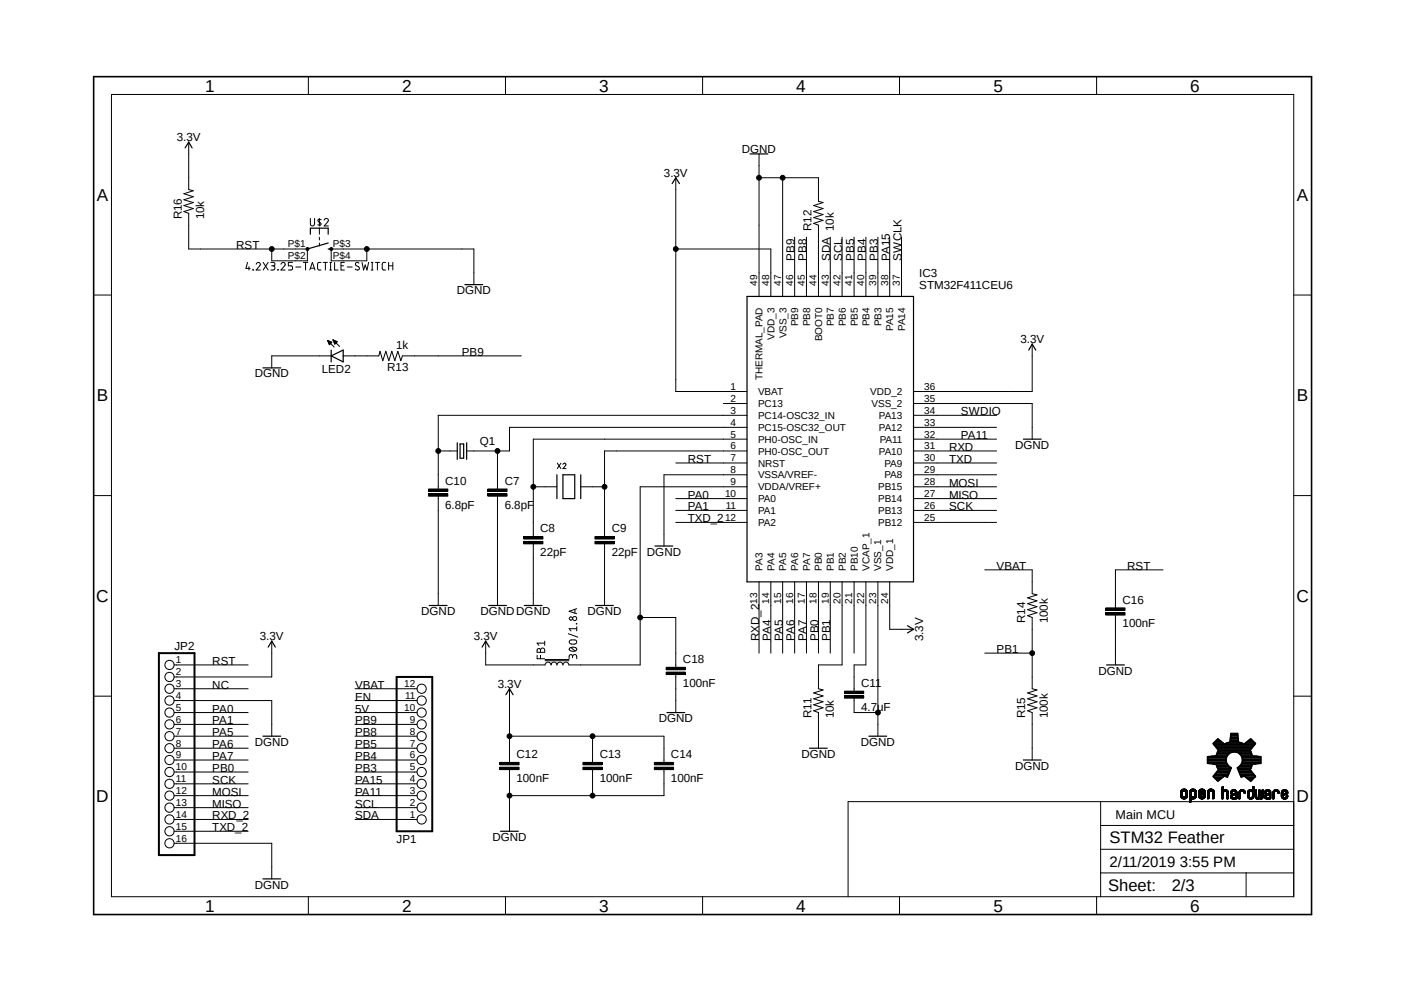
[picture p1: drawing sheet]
<svg xmlns="http://www.w3.org/2000/svg" width="297mm" height="210mm" viewBox="0 0 297 210" stroke-linecap="round" stroke-linejoin="round" font-family="sans-serif">
<path d="M19.3 15.9l258.5 178.1M277.8 15.9l-258.5 178.1" fill="none" stroke="#fff" stroke-width=".21"/>
<g fill="none" stroke="#000" stroke-width=".21">
<path d="M23.6 20h250.1v169.7h-250.1zM65.2 16.2v3.8M106.9 16.2v3.8M148.6 16.2v3.8M190.3 16.2v3.8M232 16.2v3.8M39.9 30.1v10l1 .2-2 .7 2 .6-2 .6 2 .6-2 .7 2 .6-2 .6 1 .4v7.6h25.1v2.5h-7.5v-2.5M143 37.6v45.2h15M160.6 32.6v30.1M160.6 37.6h12.5v5l1 .2-2 .7 2 .6-2 .6 2 .7-2 .6 2 .6-2 .6 1 .4v15.1M165.6 37.6v25.1M52.4 55.5l-.4 1.3h.9"/>
<path d="M52.7 56.4v.7M53.5 57l.1 .1zM54.2 55.9a.44 .44 0 0 1 .6-.4 .44 .44 0 0 1 .1 .7l-.7 .9h.9M55.7 55.5l1 1.6M56.7 55.5l-1 1.6M57.3 55.5h.7a.37 .37 0 0 1 .2 .4 .37 .37 0 0 1-.4 .3h-.4M57.7 56.2l.3 .1a.46 .46 0 0 1 .2 .5 .46 .46 0 0 1-.5 .3h-.4M58.8 57v.1zM59.4 55.9a.45 .45 0 0 1 .7-.4 .45 .45 0 0 1 .1 .7l-.8 .9h.9M61.9 55.5h-.9v.7h.6a.46 .46 0 0 1 .3 .5 .46 .46 0 0 1-.3 .4h-.6M62.6 56.5h1M64.2 55.5h.9"/>
<path d="M64.6 55.5v1.6M64.8 52.5l.2-.2 .3 .2v.4l-.3 .1-.2-.1zM65.5 57.1l.6-1.6 .5 1.6M65.7 46.2v1.2a.45 .45 0 0 0 .4 .4 .45 .45 0 0 0 .4-.4v-1.2M65.7 56.7h.8M67.6 46.2v1.6M67.6 48.3v1.2M67.6 50.2v.6M67.6 51.4v.6M67.9 55.5h-.5l-.2 .4v1l.7 .2M67.9 46.5l-.6-.1v.3l.6 .7-.2 .2-.5-.1M68.4 55.5h.9"/>
<path d="M68.6 46.6a.43 .43 0 0 1 .6-.4 .43 .43 0 0 1 .1 .7l-.7 .9h.9M68.8 55.5v1.6M69.8 57.1h.3M69.8 55.5h.3M69.8 52.5l.3-.2 .2 .2v.4l-.2 .1-.3-.1-.1-.2zM69.9 55.5v1.6M70.8 55.5v1.6h.7M72.1 56.2h.6M72.9 55.5h-.8v1.6h.8M73.4 56.5h1.1M75.9 55.6l-.5-.1a.38 .38 0 0 0 0 .7l.5 .2a.37 .37 0 0 1 .1 .5 .37 .37 0 0 1-.4 .2l-.5-.2M76.6 55.5l.3 1.6 .4-1.1 .3 1.1 .4-1.6"/>
<path d="M77.6 52.7v2.5h-7.5v-2.5h30.1v7.5M78.5 57.1h.4M78.5 55.5h.4M78.7 55.5v1.6M79.4 55.5h.9M79.8 55.5v1.6M81.6 55.5h-.6l-.1 .4v1l.7 .2M82.2 56.2h.9M82.2 55.5v1.6M83.1 55.5v1.6M143 52.7h20.1v10M168.1 50.2v12.5"/>
<path d="M170.6 50.2v12.5M175.6 50.2v12.5M178.1 50.2v12.5M180.7 50.2v12.5M183.2 50.2v12.5M185.7 50.2v12.5M188.2 50.2v12.5M190.7 50.2v12.5M19.8 62.4h3.8M69.3 72l1.4 1.4M69.3 72l.9 .4-.5 .5M69.3 72l.4 .9"/>
<path d="M69.3 72.1h.2M69.4 72.2h.3M69.4 72.3h.5M69.5 72.3h.6M69.5 72.4h.6M69.6 72.6h.4M69.6 72.5h.5M69.6 72.7h.3M69.6 72.8h.2M69.7 72.9h.1M70.1 75.3h-12.6v2.5M70.4 71.9l1.4 1.4"/>
<path d="M70.4 71.9l.9 .4M70.4 71.9l.4 .9 .5-.5M70.4 71.9h.1M70.5 72h.2M70.5 72.1h.4M70.6 72.2h.5M70.6 72.3h.7M70.7 72.3h.5M70.7 72.4h.5M70.7 72.6h.3M70.7 72.5h.4M70.8 72.7h.1"/>
<path d="M72.6 75.3h7.5l.3-1 .6 2 .6-2 .7 2 .6-2 .6 2 .7-2 .6 2 .3-1h25.2M218.4 72.8v10h-25.1M273.7 62.4h3.8M92.7 95.4h4M105.2 95.4v8M117.9 98l.8 1.1M118.7 98l-.8 1.1M119.1 98.2a.32 .32 0 0 1 .4-.2 .32 .32 0 0 1 .1 .5l-.5 .6h.6M143 97.9h15M153 85.3h5M158 87.8h-65.3v15.6M158 90.4h-50.2v5h-9.1"/>
<path d="M158 92.9h-45.2v20.6M158 95.4h-30.1v18.1M193.3 85.3h25.1v7.6M193.3 87.8h17.5M193.3 90.4h17.5M193.3 92.9h17.5M193.3 95.4h17.5M193.3 97.9h17.5M19.8 104.8h3.8M90.7 104.4h4v.5h-4zM90.7 103.4h4v.5h-4zM92.7 104.9v23.2"/>
<path d="M103.2 104.4h4.1v.5h-4.1zM103.2 103.4h4.1v.5h-4.1zM105.2 104.9v23.2M110.8 114.5h4.1v.5h-4.1zM110.8 113.5h4.1v.5h-4.1zM112.8 103h5M112.8 115v13.1M122.9 103h5M125.9 114.5h4v.5h-4zM125.9 113.5h4v.5h-4zM127.9 115v13.1M143 105.5h15"/>
<path d="M143 107.9h15M143 110.5h15M158 103h-22.6v37.6h-15a.64 .64 0 0 0-.7-.6 .64 .64 0 0 0-.6 .6 .64 .64 0 0 0-.7-.6 .64 .64 0 0 0-.6 .6 .61 .61 0 0 0-.6-.6 .61 .61 0 0 0-.6 .6 .64 .64 0 0 0-.6-.6 .64 .64 0 0 0-.7 .6h-12.6v-5M158 100.4h-17.5v15.1M193.3 100.4h17.5M193.3 103h17.5M193.3 105.5h17.5M193.3 107.9h17.5M193.3 110.5h17.5M273.7 104.8h3.8M57.5 135.6v7.6h-20.7M113.6 138.6v.7h1.6"/>
<path d="M113.8 137.2h.4l.1 .3a.45 .45 0 0 1 .4-.4 .45 .45 0 0 1 .5 .2v.7h-1.6zM114.3 137.5v.5M114.3 138.6v.7M115.2 135.6v.9M115.2 136h-1.6l.4 .5M115.3 139.7h5.1M115.3 139.5h5.1M120.2 134l2 .7M120.5 137.1l.7-.2a.65 .65 0 0 1 .8 .4 .98 .98 0 0 1-1.6 0zM120.5 135.6a1.26 1.26 0 0 1 1.3-.2 .46 .46 0 0 1 .2 .5 .46 .46 0 0 1-.4 .3h-.7a.47 .47 0 0 1-.4-.6zM120.8 136.9l.9 .8M121.1 138.9a.45 .45 0 0 1 .5-.5 .45 .45 0 0 1 .4 .5v.4"/>
<path d="M121.1 139.1v-.3a.36 .36 0 0 0-.3-.4 .36 .36 0 0 0-.4 .4v.5M121.6 128.9v.8M121.9 131.9l.1 .1zM122 132.5v.9M122 133h-1.6l.4 .4M122 128.7l-1.6 .6 1.6 .5M135.4 130.6h7.6v10.5M160.6 123.1v15M163.1 123.1v15M165.6 123.1v15M168.1 123.1v15M170.6 123.1v15"/>
<path d="M173.1 123.1v15M175.6 123.1v15M178.1 123.1v17.5h-5v5.1l1 .2-2 .7 2 .6-2 .6 2 .6-2 .7 2 .6-2 .6 1 .4v7.5M180.7 123.1v15M183.2 123.1v17.5h-2.5v5.6M185.7 123.1v32.6M188.2 123.1v10h5.1M208.3 120.5h10.1v5.1l1 .2-2 .6 2 .7-2 .6 2 .6-2 .6 2 .7-2 .6 1 .4v15.1l1 .2-2 .7 2 .6-2 .6 2 .6-2 .7 2 .6-2 .6 1 .4v10M208.3 138.1h10.1M233.9 129.6h4.1v.5h-4.1zM233.9 128.6h4.1v.5h-4.1zM236 130.1v10.5"/>
<path d="M246 120.5h-10v8.1M19.8 147.2h3.8M36.8 140.6h15.7M36.8 148.2h20.7v7.5M36.8 145.7h15.7M36.8 150.7h15.7M36.8 153.2h15.7M36.8 155.7h15.7M36.8 158.2h15.7M75.1 145.7h13.1M75.1 148.2h13.1M75.1 150.7h13.1"/>
<path d="M75.1 153.2h13.1M75.1 155.7h13.1M75.1 158.2h13.1M107.8 145.7v15.5M107.8 155.7h32.7v5.5M125.3 155.7v5.5M140.9 142.2h4.1v.5h-4.1zM140.9 141.1h4.1v.5h-4.1zM143 142.7v8M178.6 147.2h4.1v.5h-4.1zM178.6 146.2h4.1v.5h-4.1zM180.7 147.7v3h5"/>
<path d="M273.7 147.2h3.8M36.8 178.4h20.7v7.5M36.8 160.7h15.7M36.8 163.3h15.7M36.8 165.8h15.7M36.8 168.3h15.7M36.8 170.8h15.7M36.8 173.3h15.7M36.8 175.8h15.7M75.1 160.7h13.1M75.1 163.3h13.1M75.1 165.8h13.1"/>
<path d="M75.1 168.3h13.1M75.1 170.8h13.1M75.1 173.3h13.1M105.7 162.3h4.1v.5h-4.1zM105.7 161.2h4.1v.6h-4.1zM107.8 162.8v13M123.3 162.3h4.1v.5h-4.1zM123.3 161.2h4.1v.6h-4.1zM125.3 162.8v5.5M138.4 162.3h4.1v.5h-4.1zM138.4 161.2h4.1v.6h-4.1zM140.5 162.8v5.5h-32.7"/>
<path d="M232.8 169.5v20.2M232.8 179.6h40.9M232.8 174.6h40.9M249.8 168.3h.3M249.8 168.5h.5M249.8 168.4h.4M249.8 168.3l.4 .1M249.8 168.2h.3M249.8 168.1h.3M249.8 168h.3M249.8 167.9h.3M249.8 167.8h.3"/>
<path d="M249.8 167.7h.3M249.8 167.6h.3M249.8 167.5h.4M249.8 167.4h.4M249.8 168.5l.6 .1M249.8 167.3h.5M249.8 167.3h1.4M249.9 168.6h1.2M249.9 167.2h1.2M249.9 168.7h1.2M249.9 167.1h1.1M249.9 168.7h1.1"/>
<path d="M250 167l1 .1M250 168.8h1M250 167h1M250.1 168.9h.8M250.1 168.9h.7M250.1 167h.8M250.2 166.9h.6M250.2 169h.5M250.4 166.9h.3M250.6 168.6h.6M250.7 168.5h.5M250.7 167.3h.5"/>
<path d="M250.7 168.4h.5M250.7 167.4h.5M250.8 168.4h.4M250.8 167.5h.4M250.8 167.4h.4M250.8 168.3h.4M250.8 168.2h.4M250.8 168.1h.4M250.8 168h.4M250.8 167.9h.4M250.8 167.8h.4M250.8 167.7h.4"/>
<path d="M250.8 167.6h.4M251.7 168.3h.4M251.7 169.7h.1M251.7 169.5h.4M251.7 169.4h.4M251.7 169.3h.4M251.7 169.2h.4M251.7 169.1h.4M251.7 169h.4M251.7 169h.9M251.7 168.9h1M251.7 168.9h1.1"/>
<path d="M251.7 168.8h1.2M251.7 168.7h1.3M251.7 168.6h1.3M251.7 168.5l.6 .1M251.7 168.5h.4M251.7 168.4h.4M251.7 168.2h.4M251.7 168.1h.4M251.7 168h.4M251.7 167.9h.4M251.7 167.8h.4M251.7 167.7h.4"/>
<path d="M251.7 167.6h.4M251.7 167.5h.4M251.7 167.4h.4M251.7 167.3h.5M251.7 167.3h1.4M251.8 167.2h1.2M251.8 167.1h1.1M251.9 167h.9M252 169.6h-.3M252 167h.8M252.1 166.9h.6M252.2 166.9h.3"/>
<path d="M252.6 167.3h.5M252.6 168.5h.5M252.6 168.4h.5M252.6 167.4h.5M252.7 168.4h.4M252.7 167.5h.4M252.7 168.3h.4M252.7 168.2h.4M252.7 168.1h.4M252.7 168h.4M252.7 167.9h.4M252.7 167.8h.4"/>
<path d="M252.7 167.7h.4M252.7 167.6h.4M252.9 168.7l-1.2 .1M253.1 168.5l-.6 .1M253.6 168.3h.4M253.6 168.5l.6 .1M253.6 168.5h.4M253.6 168.4h.4M253.6 168.2h.4M253.6 168.2h.6M253.6 168.1h.9M253.6 168h1"/>
<path d="M253.6 167.9h1.3M253.6 167.8h1.4M253.6 167.8h.3M253.6 167.7h.3M253.6 167.6h.3M253.6 167.6h.4M253.6 167.5h.4M253.6 167.4h.4M253.6 167.3h.5M253.6 168.6h1.3M253.7 168.7h1.1M253.7 168.7h1.2"/>
<path d="M253.7 167.2h1.2M253.7 167.1h1.1M253.8 168.8h.9M253.8 168.9h.9M253.8 167h.9M253.9 168.9h.7M253.9 167h.7M254 166.9h.6M254 169h.5M254.1 167.8h.9M254.1 166.9h.3M254.2 167.7h.8"/>
<path d="M254.3 168.1h-.7M254.4 168.6h.5M254.4 167.6h.6M254.5 167.3h.5M254.5 168.5h.5M254.5 167.4h.5M254.6 168.4h.4M254.6 167.6h.4M254.6 167.5h.4M254.6 167.4h.4M254.6 168.3h.4M254.6 168.2h.4"/>
<path d="M254.7 168.1h.3M254.8 167.9h-1.2M254.9 168.1h.1M254.9 167.3h-1.3M255.4 168.3h.4M255.4 168.9h.3M255.4 168.9h.4M255.4 168.8h.4M255.4 168.7h.4M255.4 168.6h.4M255.4 168.5h.4M255.4 168.4h.4"/>
<path d="M255.4 168.2h.4M255.4 168.1h.4M255.4 168h.4M255.4 167.9h.4M255.4 167.8h.4M255.4 167.7h.4M255.4 167.6h.4M255.4 167.5h.5M255.5 169h.1M255.5 167.4h.4M255.5 167.3h.5M255.5 167.3h1.3"/>
<path d="M255.5 167.2h1.3M255.6 167.2h1.2M255.6 167.1h1.2M255.7 167l1 .1M255.7 167h.9M255.8 167h.7M255.9 166.9h.6M256 166.9h.3M256.3 167.3h.5M256.4 167.4h.5M256.5 167.5h.4M256.5 167.4h.4"/>
<path d="M256.5 168.3h.4M256.5 168.9h.3M256.5 168.9h.4M256.5 168.8h.4M256.5 168.7h.4M256.5 168.6h.4M256.5 168.5h.4M256.5 168.4h.4M256.5 168.2h.4M256.5 168.1h.4M256.5 168h.4M256.5 167.9h.4"/>
<path d="M256.5 167.8h.4M256.5 167.7h.4M256.5 167.6h.4M256.5 169h.2M258.5 168.3h.3M258.5 168.9h.3M258.5 168.8h.3M258.5 168.7h.3M258.5 168.6h.3M258.5 168.5h.3M258.5 168.4h.3M258.5 168.2h.3"/>
<path d="M258.5 168.1h.3M258.5 168h.3M258.5 167.9h.3M258.5 167.8h.3M258.5 167.7h.3M258.5 167.6h.3M258.5 167.4h.4M258.5 167.4h.5M258.5 167.3h.6M258.5 167.2h1.2M258.5 167.1h1.1M258.5 167l1 .1"/>
<path d="M258.5 167h.3M258.5 166.9h.3M258.5 166.8h.3M258.5 166.7h.3M258.5 166.6h.3M258.5 166.5h.3M258.6 166.4h.2M258.7 169h-.2M258.7 166.3h.1M258.9 167.5h-.4M259 167h.4M259.3 167.3h.5"/>
<path d="M259.4 167.4h.4M259.5 167.4h.3M259.5 167.5h.3M259.5 167.6h.4M259.6 168.3h.3M259.6 169h.2M259.6 168.9h.2M259.6 168.8h.3M259.6 168.7h.3M259.6 168.6h.3M259.6 168.5h.3M259.6 168.4h.3"/>
<path d="M259.6 168.2h.3M259.6 168.1h.3M259.6 168h.3M259.6 167.9h.3M259.6 167.8h.3M259.6 167.7h.3M259.6 167.6h.3M259.6 169h.1M259.8 167.3h-1.3M260.3 168.5l.3 .1M260.3 168.5h.3M260.3 168.4h.3"/>
<path d="M260.3 167.8h.2M260.3 167.7h.3M260.3 167.6h.3M260.3 168.3h.5M260.3 168.7h.9M260.3 168.7h.5M260.3 168.7h.4M260.3 168.6h.4M260.3 168.2h.6M260.3 167.8h.1M260.3 167.5h.4M260.3 167.4h.4"/>
<path d="M260.4 168.2h.6M260.4 167.4h.4M260.4 168.8h.8M260.4 167.3h.5M260.4 167.3h1.2M260.5 168.9h.7M260.5 168.1h1.2M260.5 167.2h1M260.6 167.2h.9M260.6 167.1h.8M260.6 169h.6M260.6 168h1.1"/>
<path d="M260.6 167.1h.7M260.7 168.3l-.4 .1M260.7 168h1M260.8 167.9h.9M260.8 167h.4M260.9 169h.1M261 169h.1M261 168.7h.2M261 167.9h.7M261.1 167.8h.6M261.1 167.3h.5M261.2 168.1h-.8"/>
<path d="M261.2 167.8h.5M261.2 167.4h.4M261.3 167.7h.4M261.3 167.5h.4M261.3 167.4h.3M261.4 168.3h.3M261.4 168.9h.3M261.4 168.8h.3M261.4 168.7h.3M261.4 168.6h.3M261.4 168.5h.3M261.4 168.4h.3"/>
<path d="M261.4 168.2h.3M261.4 168.1h.3M261.4 167.6h.3M261.6 169h-.2M262.1 168.3h.3M262.1 168.9h.3M262.1 168.8h.3M262.1 168.7h.3M262.1 168.6h.3M262.1 168.5h.3M262.1 168.4h.3M262.1 168.2h.3"/>
<path d="M262.1 168.1h.3M262.1 168h.3M262.1 167.9h.3M262.1 167.8h.3M262.1 167.7h.3M262.1 167.6h.3M262.1 167.5h.4M262.2 167.4h.3M262.2 167.4h.4M262.2 167.3h.4M262.3 169h-.1M262.3 167.2h1"/>
<path d="M262.4 167.1h.8M262.4 167.1h.7M262.6 167h.4M262.9 167.3h.5M263 167.4h.4M263.1 167.4h.3M263.1 167.5h.3M263.1 167.6h.3M263.2 167.6h.2M263.2 167.8h.1M263.4 167.3h-1.2M263.4 167.7h-.2"/>
<path d="M263.9 168.3h.3M263.9 168.5h.3M263.9 168.4h.3M263.9 168.2h.3M263.9 168.1h.3M263.9 168h.3M263.9 167.9h.3M263.9 167.8h.3M263.9 167.7h.3M263.9 167.6h.3M263.9 168.7h.5M263.9 168.6h.4"/>
<path d="M263.9 168.5l.4 .1M263.9 167.5h.4M263.9 167.4h.4M263.9 167.4h.5M264 168.7h.5M264 167.3h.5M264 168.7h1.1M264.1 168.8h.9M264.1 167.2h1.2M264.1 168.9h.9M264.2 167.1h1.1M264.2 168.9h.8"/>
<path d="M264.2 169h.7M264.4 167h.4M264.5 169h.1M264.6 169h.1M264.7 168.7h.5M264.7 167.3h.6M264.8 168.7h.4M264.8 167.4h.5M264.8 168.6h.4M264.9 168.6h.3M264.9 167.5h.4M265 168.3h.3"/>
<path d="M265 168.5h.3M265 168.4h.3M265 168.2h.3M265 168.1h.3M265 168h.3M265 167.9h.3M265 167.8h.3M265 167.7h.3M265 167.6h.3M265 167h.3M265 166.9h.3M265 166.8h.3"/>
<path d="M265 166.7h.3M265 166.6h.3M265 166.5h.3M265 166.4h.3M265.2 166.3h.1M265.3 167.3h-1.3M265.5 168.3h.3M265.5 168.5h.3M265.5 168.4h.3M265.5 168.2h.3M265.5 168.1h.3M265.5 168h.3"/>
<path d="M265.5 167.9h.3M265.5 167.8h.3M265.5 167.7h.3M265.5 167.6h.3M265.5 167.5h.3M265.5 167.4h.3M265.5 167.3h.3M265.5 167.2h.3M265.6 168.7h1.6M265.6 168.7h.4M265.6 168.7h.3M265.6 168.6h.3"/>
<path d="M265.6 168.5h.3M265.6 167.1h.2M265.6 168.9h1.5M265.6 168.8h1.5M265.7 168.9h1.3M265.8 169h.5M266.1 169h.1M266.1 168.7h.6M266.1 168.7h.5M266.2 168.3h.3M266.2 168.6h.4M266.2 168.5h.3"/>
<path d="M266.2 168.4h.3M266.2 168.2h.3M266.2 168.1h.3M266.2 168h.3M266.2 167.9h.3M266.2 167.8h.3M266.2 167.7h.3M266.2 167.6h.3M266.2 167.5h.3M266.2 167.4h.3M266.2 167.3h.3M266.2 167.2h.3"/>
<path d="M266.2 167.1h.3M266.3 167.1h.2M266.4 169h.6M266.8 168.7h.4M266.9 168.7h.3M266.9 168.6h.3M266.9 168.5h.3M267 168.3h.2M267 168.4h.2M267 168.2h.2M267 168.1h.2M267 168h.2"/>
<path d="M267 167.9h.2M267 167.8h.2M267 167.7h.2M267 167.6h.2M267 167.5h.2M267 167.4h.2M267 167.3h.2M267 167.2h.2M267 167.1h.2M267.5 168.5h.3M267.5 168.4h.3M267.5 168.3h.5"/>
<path d="M267.5 168.7h.4M267.5 168.6h.3M267.5 167.8h.1M267.5 167.8h.2M267.5 167.6h.3M267.5 168.7h.9M267.5 168.7h.5M267.5 168.2h.6M267.5 168.2h.7M267.5 167.4h.4M267.6 167.3h.5M267.6 168.8h.8"/>
<path d="M267.7 168.9h.7M267.7 167.2h1M267.7 168.1h1.1M267.7 167.2h.9M267.8 168h1M267.8 167.7h-.3M267.8 167.1h.8M267.8 169h.6M267.8 167.5h-.3M267.8 167.1h.7M267.9 168.3l-.4 .1M267.9 168h.9"/>
<path d="M267.9 167.9h.9M268 167h.4M268.1 169h.1M268.1 168.7h.2M268.1 167.9h.7M268.3 167.8h.5M268.3 167.3h.5M268.4 168.1h-.8M268.4 167.8h.4M268.4 167.4h.4M268.5 167.7h.3M268.5 167.5h.3"/>
<path d="M268.5 167.6h.3M268.6 168.3h.2M268.6 168.9h.2M268.6 168.8h.2M268.6 168.7h.2M268.6 168.6h.2M268.6 168.5h.2M268.6 168.4h.2M268.6 168.2h.2M268.6 168.1h.2M268.6 167.6h.2M268.7 169h-.1"/>
<path d="M268.7 167.3h-1.1M269.3 168.3h.2M269.3 169h.2M269.3 168.9h.2M269.3 168.8h.2M269.3 168.7h.2M269.3 168.6h.2M269.3 168.5h.2M269.3 168.4h.2M269.3 168.2h.2M269.3 168.1h.2M269.3 168h.2"/>
<path d="M269.3 167.9h.2M269.3 167.8h.2M269.3 167.7h.2M269.3 167.6h.3M269.3 169h.1M269.3 167.5h.4M269.3 167.4h.4M269.4 167.3h.4M269.4 167.3h1.2M269.5 167.2h1M269.5 167.2h.9M269.5 167.1h.9"/>
<path d="M269.6 167.1h.7M269.8 167h.3M270.1 167.3h.5M270.2 167.4h.4M270.3 167.5h.3M270.3 167.8h.2M270.3 167.6h.3M270.6 167.7h-.3M271.1 168.3h.4M271.1 168.5h.3M271.1 168.4h.3M271.1 168.3h.3"/>
<path d="M271.1 168.2h.5M271.1 168.2h.6M271.1 168.1h.9M271.1 168h1M271.1 168h1.1M271.1 167.9h.3M271.1 167.8h.3M271.1 167.7h.3M271.1 167.6h.3M271.1 168.5l.4 .1M271.1 167.5h.3M271.1 168.7h.6"/>
<path d="M271.1 168.7h.5M271.1 168.6h.4M271.1 167.4h.4M271.1 167.3h.5M271.2 168.7h1.1M271.2 167.3h1.1M271.3 168.8h.9M271.3 167.2h.9M271.3 168.9h.9M271.3 167.1h.9M271.4 168.9h.8M271.4 167.1h.7"/>
<path d="M271.4 169h.7M271.6 167h.3M271.7 167.9h.7M271.7 169h.1M271.8 167.8h.6M271.8 169h.1M271.9 168.7h.4M271.9 168.1h-.8M271.9 167.8h.5M271.9 167.3h.4M272 168.6h.4M272 167.7h.4"/>
<path d="M272 167.4h.4M272.1 167.5h.3M272.1 168.5h.3M272.1 168.4h.3M272.1 167.6h.3M272.2 168.4h.2M272.2 168.3h.2M272.3 168.2h.1M272.4 167.9h-.9M272.4 168.5l-.3 .1M273.7 169.5h-94.3v20.2M65.2 189.7v3.7"/>
<path d="M106.9 189.7v3.7M148.6 189.7v3.7M190.3 189.7v3.7M232 189.7v3.7M232.8 184.6h40.9M263.6 184.6v5.1"/>
<circle cx="160.6" cy="37.6" r=".51"/>
<circle cx="165.6" cy="37.6" r=".51"/>
<circle cx="57.5" cy="52.7" r=".51"/>
<circle cx="77.6" cy="52.7" r=".51"/>
<circle cx="143" cy="52.7" r=".51"/>
<circle cx="92.7" cy="95.4" r=".51"/>
<circle cx="105.2" cy="95.4" r=".51"/>
<circle cx="112.8" cy="103" r=".51"/>
<circle cx="127.9" cy="103" r=".51"/>
<circle cx="120.8" cy="130.8" r=".34"/>
<circle cx="121.6" cy="130.8" r=".43"/>
<circle cx="135.4" cy="130.6" r=".51"/>
<circle cx="218.4" cy="138.1" r=".51"/>
<circle cx="35.9" cy="140.6" r=".98"/>
<circle cx="35.9" cy="143.2" r=".98"/>
<circle cx="35.9" cy="153.2" r=".98"/>
<circle cx="35.9" cy="155.7" r=".98"/>
<circle cx="35.9" cy="145.7" r=".98"/>
<circle cx="35.9" cy="150.7" r=".98"/>
<circle cx="35.9" cy="148.2" r=".98"/>
<circle cx="35.9" cy="158.2" r=".98"/>
<circle cx="89.2" cy="153.2" r=".98"/>
<circle cx="89.2" cy="150.7" r=".98"/>
<circle cx="89.2" cy="158.2" r=".98"/>
<circle cx="89.2" cy="145.7" r=".98"/>
<circle cx="89.2" cy="155.7" r=".98"/>
<circle cx="89.2" cy="148.2" r=".98"/>
<circle cx="107.8" cy="155.7" r=".51"/>
<circle cx="125.3" cy="155.7" r=".51"/>
<circle cx="185.7" cy="150.7" r=".51"/>
<circle cx="35.9" cy="160.7" r=".98"/>
<circle cx="35.9" cy="168.3" r=".98"/>
<circle cx="35.9" cy="175.8" r=".98"/>
<circle cx="35.9" cy="165.8" r=".98"/>
<circle cx="35.9" cy="173.3" r=".98"/>
<circle cx="35.9" cy="163.3" r=".98"/>
<circle cx="35.9" cy="170.8" r=".98"/>
<circle cx="35.9" cy="178.3" r=".98"/>
<circle cx="89.2" cy="163.3" r=".98"/>
<circle cx="89.2" cy="165.8" r=".98"/>
<circle cx="89.2" cy="170.8" r=".98"/>
<circle cx="89.2" cy="168.3" r=".98"/>
<circle cx="89.2" cy="160.7" r=".98"/>
<circle cx="89.2" cy="173.3" r=".98"/>
<circle cx="107.8" cy="168.3" r=".51"/>
<circle cx="125.3" cy="168.3" r=".51"/>
</g>
<g fill="none" stroke="#000" stroke-width=".25">
<path d="M39.2 31.3l.7-1.2 .7 1.2M142.2 38.8l.8-1.2 .7 1.2M158.7 32.6h3.7M65.7 49.5v-1.2h3.7v1.2M69.4 52.7h.7M69.4 51.4l-4.4 1.3M55.6 77.8h3.8M70.1 75.3l2.5-1.3v2.5zM70.1 74v2.5M98.3 60.2h3.8M158 62.7h35.3v60.4h-35.3zM217.6 74l.8-1.2 .7 1.2"/>
<path d="M96.7 93.6v3.6M97.3 93.9h.8v3h-.8zM98.7 93.6v3.6M216.5 92.9h3.8M117.8 100.4v5.1M119.1 100.4h2.5v5.1h-2.5zM122.9 100.4v5.1M138.6 115.5h3.7M56.7 136.9l.8-1.3 .8 1.3M90.8 128.1h3.8M102 136.9l.7-1.3 .8 1.3M103.4 128.1h3.7"/>
<path d="M110.9 128.1h3.8M126 128.1h3.8M192 132.3l1.3 .8-1.3 .8M55.6 155.7h3.8M107 146.9l.8-1.2 .7 1.2M141.1 150.7h3.8M171.2 158.2h3.8M183.8 155.7h3.8M234.1 140.6h3.8M105.9 175.8h3.7M216.5 160.7h3.8M55.6 185.9h3.8"/>
</g>
<g fill="#000">
<path d="M64.8 52.5l.2-.2 .3 .2v.4l-.3 .1-.2-.1z" fill-rule="evenodd"/>
<path d="M69.8 52.5l.3-.2 .2 .2v.4l-.2 .1-.3-.1-.1-.2z" fill-rule="evenodd"/>
<path d="M90.7 104.4h4v.5h-4z" fill-rule="evenodd"/>
<path d="M90.7 103.4h4v.5h-4z" fill-rule="evenodd"/>
<path d="M103.2 104.4h4.1v.5h-4.1z" fill-rule="evenodd"/>
<path d="M103.2 103.4h4.1v.5h-4.1z" fill-rule="evenodd"/>
<path d="M110.8 114.5h4.1v.5h-4.1z" fill-rule="evenodd"/>
<path d="M110.8 113.5h4.1v.5h-4.1z" fill-rule="evenodd"/>
<path d="M125.9 114.5h4v.5h-4z" fill-rule="evenodd"/>
<path d="M125.9 113.5h4v.5h-4z" fill-rule="evenodd"/>
<path d="M233.9 129.6h4.1v.5h-4.1z" fill-rule="evenodd"/>
<path d="M233.9 128.6h4.1v.5h-4.1z" fill-rule="evenodd"/>
<path d="M140.9 142.2h4.1v.5h-4.1z" fill-rule="evenodd"/>
<path d="M140.9 141.1h4.1v.5h-4.1z" fill-rule="evenodd"/>
<path d="M178.6 147.2h4.1v.5h-4.1z" fill-rule="evenodd"/>
<path d="M178.6 146.2h4.1v.5h-4.1z" fill-rule="evenodd"/>
<path d="M105.7 162.3h4.1v.5h-4.1z" fill-rule="evenodd"/>
<path d="M105.7 161.2h4.1v.6h-4.1z" fill-rule="evenodd"/>
<path d="M123.3 162.3h4.1v.5h-4.1z" fill-rule="evenodd"/>
<path d="M123.3 161.2h4.1v.6h-4.1z" fill-rule="evenodd"/>
<path d="M138.4 162.3h4.1v.5h-4.1z" fill-rule="evenodd"/>
<path d="M138.4 161.2h4.1v.6h-4.1z" fill-rule="evenodd"/>
<circle cx="160.6" cy="37.6" r=".51"/>
<circle cx="165.6" cy="37.6" r=".51"/>
<circle cx="57.5" cy="52.7" r=".51"/>
<circle cx="77.6" cy="52.7" r=".51"/>
<circle cx="143" cy="52.7" r=".51"/>
<circle cx="92.7" cy="95.4" r=".51"/>
<circle cx="105.2" cy="95.4" r=".51"/>
<circle cx="112.8" cy="103" r=".51"/>
<circle cx="127.9" cy="103" r=".51"/>
<circle cx="135.4" cy="130.6" r=".51"/>
<circle cx="218.4" cy="138.1" r=".51"/>
<circle cx="107.8" cy="155.7" r=".51"/>
<circle cx="125.3" cy="155.7" r=".51"/>
<circle cx="185.7" cy="150.7" r=".51"/>
<circle cx="107.8" cy="168.3" r=".51"/>
<circle cx="125.3" cy="168.3" r=".51"/>
</g>
<path d="M19.8 16.2h257.7v177.2h-257.7z" fill="none" stroke="#000" stroke-width=".34"/>
<path d="M33.6 138.1h7.5v42.7h-7.5zM83.9 143.2h7.5v32.6h-7.5z" fill="none" stroke="#000" stroke-width=".42"/>
<g fill="none" stroke="#000" stroke-width=".38">
<path d="M256.3 160h3.2M256.8 157.1h1.9M256.8 157.5h8.6M257.1 157.8h8M257.1 156.8h1.2M257.3 158.1h7.6M257.4 159.7h2.3M257.4 156.5h.5M257.5 159.3h2.5M257.6 159l-.3 .9-1.8 .2v1.3l1.8 .2 .5 1.2M257.6 159h3M257.6 158.4h7"/>
<path d="M257.8 158.7h6.6M259.6 157.1h3M259.7 159.6l-.4 1.1 .2 .9M260.2 156.8h1.8M260.3 156.5h1.6M260.3 156.2h1.6M260.3 155.9h1.6M260.3 155.6h1.5M260.4 155.3h1.4M261.5 159l-1.1 .1-.7 .5M261.5 159h3.1M261.5 159l.6 .3 .4 .4"/>
<path d="M262.2 159.3h2.5M262.5 159.7a1.65 1.65 0 0 1 0 2.1M262.5 159.7h2.3M262.7 160h3.2M263.5 157.1h2M263.9 156.8h1.2M264.3 156.5h.5M264.4 158.7l.5 1.2 1.8 .2v1.3l-1.8 .2-.5 1.2M264.4 158.7l1.2-1.4-1-1-1.5 1.1-1.1-.4-.2-1.8h-1.4l-.2 1.8-1.2 .4-1.4-1.1-.9 1 1.1 1.4-.2 .3M255.5 161.2h3.9M255.5 160.9h3.8M255.5 160.6h3.8"/>
<path d="M255.5 160.3h3.9M256.6 161.5h2.9M256.8 164.4h1.9M256.8 164h2.9M257 163.7h2.9M257.1 164.7h1.2M257.3 163.4h2.7M257.4 161.8h2.3M257.4 165h.5M257.5 162.2h2.6M257.6 163.1h2.5M257.6 162.5h2.8"/>
<path d="M257.8 162.8h2.5M259.5 161.6l.2 .2M259.7 161.8l.7 .6-.8 1.9-.6-.3-1.4 1.2-.9-1 1.1-1.4M261.8 162.5h2.8M262 162.8h2.4M262.1 163.1h2.6M262.1 162.2h2.6M262.2 163.4h2.7M262.3 163.7h2.9M262.5 161.8l-.7 .6 .8 1.9 .5-.3 1.5 1.2 1-1-1.2-1.4M262.5 164h2.9M262.5 161.8h2.3"/>
<path d="M262.7 161.5h2.9M262.8 161.2h3.9M262.8 160.3h3.9M262.8 160.9h3.9M262.8 160.6h3.9M263.6 164.4h1.8M263.9 164.7h1.2M264.3 165h.5"/>
</g>
<g font-size="3.6">
<text x="43.4" y="19.4">1</text>
<text x="85.1" y="19.4">2</text>
<text x="126.7" y="19.4">3</text>
<text x="168.4" y="19.4">4</text>
<text x="210.1" y="19.4">5</text>
<text x="251.8" y="19.4">6</text>
<text x="20.5" y="42.5">A</text>
<text x="274.4" y="42.5">A</text>
<text x="20.5" y="84.9">B</text>
<text x="274.4" y="84.9">B</text>
<text x="20.4" y="127.3">C</text>
<text x="274.2" y="127.3">C</text>
<text x="20.4" y="169.7">D</text>
<text x="274.2" y="169.7">D</text>
<text x="43.4" y="192.8">1</text>
<text x="85.1" y="192.8">2</text>
<text x="126.7" y="192.8">3</text>
<text x="168.4" y="192.8">4</text>
<text x="210.1" y="192.8">5</text>
<text x="251.8" y="192.8">6</text>
</g>
<g font-size="3.5">
<text x="234.7" y="178.3">STM32 Feather</text>
<text x="234.4" y="188.5">Sheet:</text>
<text x="247.9" y="188.4">2/3</text>
</g>
<text font-size="3.2" x="234.7" y="183.4">2/11/2019 3:55 PM</text>
<text font-size="2.7" x="236" y="173.3">Main MCU</text>
<g font-size="2.5">
<text x="37.4" y="29.8">3.3V</text>
<text x="156.9" y="32.3">DGND</text>
<text x="140.5" y="37.3">3.3V</text>
<text x="38.4" y="46.4" transform="rotate(-90 38.4 46.4)">R16</text>
<text x="43.2" y="46.4" transform="rotate(-90 43.2 46.4)">10k</text>
<text x="50" y="52.7">RST</text>
<text x="171.7" y="48.9" transform="rotate(-90 171.7 48.9)">R12</text>
<text x="176.4" y="48.9" transform="rotate(-90 176.4 48.9)">10k</text>
<text x="168.1" y="55.2" transform="rotate(-90 168.1 55.2)">PB9</text>
<text x="170.6" y="55.2" transform="rotate(-90 170.6 55.2)">PB8</text>
<text x="175.6" y="55.2" transform="rotate(-90 175.6 55.2)">SDA</text>
<text x="178.1" y="55.2" transform="rotate(-90 178.1 55.2)">SCL</text>
<text x="180.7" y="55.2" transform="rotate(-90 180.7 55.2)">PB5</text>
<text x="183.2" y="55.2" transform="rotate(-90 183.2 55.2)">PB4</text>
<text x="185.7" y="55.2" transform="rotate(-90 185.7 55.2)">PB3</text>
<text x="188.2" y="55.2" transform="rotate(-90 188.2 55.2)">PA15</text>
<text x="190.7" y="55.2" transform="rotate(-90 190.7 55.2)">SWCLK</text>
<text x="194.5" y="58.6">IC3</text>
<text x="96.6" y="62.2">DGND</text>
<text x="194.5" y="61.1">STM32F411CEU6</text>
<text x="83.8" y="73.8">1k</text>
<text x="97.7" y="75.3">PB9</text>
<text x="215.9" y="72.5">3.3V</text>
<text x="53.9" y="79.8">DGND</text>
<text x="68.1" y="78.8">LED2</text>
<text x="81.9" y="78.5">R13</text>
<text x="203.3" y="87.8">SWDIO</text>
<text x="101.5" y="94.1">Q1</text>
<text x="200.8" y="95.4">RXD</text>
<text x="203.3" y="92.9">PA11</text>
<text x="214.8" y="94.9">DGND</text>
<text x="145.5" y="97.9">RST</text>
<text x="200.8" y="97.9">TXD</text>
<text x="94.2" y="107.6">6.8pF</text>
<text x="94.2" y="102.6">C10</text>
<text x="106.8" y="107.6">6.8pF</text>
<text x="106.8" y="102.6">C7</text>
<text x="145.5" y="105.5">PA0</text>
<text x="145.5" y="107.9">PA1</text>
<text x="200.8" y="103">MOSI</text>
<text x="200.8" y="105.5">MISO</text>
<text x="200.8" y="107.9">SCK</text>
<text x="114.3" y="112.6">C8</text>
<text x="129.4" y="112.6">C9</text>
<text x="145.5" y="110.5">TXD_2</text>
<text x="114.3" y="117.6">22pF</text>
<text x="129.4" y="117.6">22pF</text>
<text x="136.9" y="117.5">DGND</text>
<text x="210.8" y="120.5">VBAT</text>
<text x="238.5" y="120.5">RST</text>
<text x="89.1" y="130.1">DGND</text>
<text x="101.6" y="130.1">DGNDDGND</text>
<text x="124.3" y="130.1">DGND</text>
<text x="216.9" y="131.8" transform="rotate(-90 216.9 131.8)">R14</text>
<text x="221.7" y="131.8" transform="rotate(-90 221.7 131.8)">100k</text>
<text x="237.5" y="127.7">C16</text>
<text x="36.9" y="137.5">JP2</text>
<text x="55" y="135.4">3.3V</text>
<text x="100.2" y="135.4">3.3V</text>
<text x="160.6" y="135.6" transform="rotate(-90 160.6 135.6)">RXD_2</text>
<text x="163.1" y="135.6" transform="rotate(-90 163.1 135.6)">PA4</text>
<text x="165.6" y="135.6" transform="rotate(-90 165.6 135.6)">PA5</text>
<text x="168.1" y="135.6" transform="rotate(-90 168.1 135.6)">PA6</text>
<text x="170.6" y="135.6" transform="rotate(-90 170.6 135.6)">PA7</text>
<text x="173.1" y="135.6" transform="rotate(-90 173.1 135.6)">PB0</text>
<text x="175.6" y="135.6" transform="rotate(-90 175.6 135.6)">PB1</text>
<text x="195.3" y="135.6" transform="rotate(-90 195.3 135.6)">3.3V</text>
<text x="237.5" y="132.7">100nF</text>
<text x="44.9" y="140.6">RST</text>
<text x="144.5" y="140.2">C18</text>
<text x="210.8" y="138.1">PB1</text>
<text x="232.4" y="142.7">DGND</text>
<text x="44.9" y="145.7">NC</text>
<text x="75.1" y="145.7">VBAT</text>
<text x="75.1" y="148.2">EN</text>
<text x="105.3" y="145.4">3.3V</text>
<text x="144.5" y="145.3">100nF</text>
<text x="182.2" y="145.3">C11</text>
<text x="44.9" y="150.7">PA0</text>
<text x="44.9" y="153.2">PA1</text>
<text x="44.9" y="155.7">PA5</text>
<text x="75.1" y="155.7">PB8</text>
<text x="75.1" y="153.2">PB9</text>
<text x="75.1" y="150.7">5V</text>
<text x="139.4" y="152.7">DGND</text>
<text x="171.7" y="151.9" transform="rotate(-90 171.7 151.9)">R11</text>
<text x="176.4" y="151.9" transform="rotate(-90 176.4 151.9)">10k</text>
<text x="182.2" y="150.3">4.7uF</text>
<text x="216.9" y="151.9" transform="rotate(-90 216.9 151.9)">R15</text>
<text x="221.7" y="151.9" transform="rotate(-90 221.7 151.9)">100k</text>
<text x="44.9" y="160.7">PA7</text>
<text x="44.9" y="158.2">PA6</text>
<text x="53.9" y="157.7">DGND</text>
<text x="75.1" y="158.2">PB5</text>
<text x="75.1" y="160.7">PB4</text>
<text x="109.3" y="160.4">C12</text>
<text x="126.9" y="160.4">C13</text>
<text x="141.9" y="160.4">C14</text>
<text x="169.5" y="160.3">DGND</text>
<text x="182.1" y="157.7">DGND</text>
<text x="44.9" y="165.8">SCK</text>
<text x="44.9" y="163.3">PB0</text>
<text x="75.1" y="163.3">PB3</text>
<text x="75.1" y="165.8">PA15</text>
<text x="109.3" y="165.4">100nF</text>
<text x="126.9" y="165.4">100nF</text>
<text x="141.9" y="165.4">100nF</text>
<text x="214.8" y="162.8">DGND</text>
<text x="44.9" y="168.3">MOSI</text>
<text x="44.9" y="170.8">MISO</text>
<text x="44.9" y="173.3">RXD_2</text>
<text x="75.1" y="168.3">PA11</text>
<text x="75.1" y="173.3">SDA</text>
<text x="75.1" y="170.8">SCL</text>
<text x="44.9" y="175.8">TXD_2</text>
<text x="83.9" y="178.2">JP1</text>
<text x="104.2" y="177.8">DGND</text>
<text x="53.9" y="187.9">DGND</text>
</g>
<g font-size="2.1">
<text x="60.9" y="52.3">P$1</text>
<text x="70.4" y="52.3">P$3</text>
<text x="60.9" y="54.8">P$2</text>
<text x="70.4" y="54.8">P$4</text>
<text x="160.2" y="60.4" transform="rotate(-90 160.2 60.4)">49</text>
<text x="162.7" y="60.4" transform="rotate(-90 162.7 60.4)">48</text>
<text x="165.2" y="60.4" transform="rotate(-90 165.2 60.4)">47</text>
<text x="167.8" y="60.4" transform="rotate(-90 167.8 60.4)">46</text>
<text x="170.3" y="60.4" transform="rotate(-90 170.3 60.4)">45</text>
<text x="172.8" y="60.4" transform="rotate(-90 172.8 60.4)">44</text>
<text x="175.3" y="60.4" transform="rotate(-90 175.3 60.4)">43</text>
<text x="177.8" y="60.4" transform="rotate(-90 177.8 60.4)">42</text>
<text x="180.3" y="60.4" transform="rotate(-90 180.3 60.4)">41</text>
<text x="182.8" y="60.4" transform="rotate(-90 182.8 60.4)">40</text>
<text x="185.3" y="60.4" transform="rotate(-90 185.3 60.4)">39</text>
<text x="187.9" y="60.4" transform="rotate(-90 187.9 60.4)">38</text>
<text x="190.4" y="60.4" transform="rotate(-90 190.4 60.4)">37</text>
<text x="163.8" y="71.8" transform="rotate(-90 163.8 71.8)">VDD_3</text>
<text x="166.4" y="71.6" transform="rotate(-90 166.4 71.6)">VSS_3</text>
<text x="168.9" y="69" transform="rotate(-90 168.9 69)">PB9</text>
<text x="171.4" y="69" transform="rotate(-90 171.4 69)">PB8</text>
<text x="176.4" y="69" transform="rotate(-90 176.4 69)">PB7</text>
<text x="178.9" y="69" transform="rotate(-90 178.9 69)">PB6</text>
<text x="181.4" y="69" transform="rotate(-90 181.4 69)">PB5</text>
<text x="183.9" y="69" transform="rotate(-90 183.9 69)">PB4</text>
<text x="186.5" y="69" transform="rotate(-90 186.5 69)">PB3</text>
<text x="189" y="70" transform="rotate(-90 189 70)">PA15</text>
<text x="191.5" y="70" transform="rotate(-90 191.5 70)">PA14</text>
<text x="173.9" y="72.2" transform="rotate(-90 173.9 72.2)">BOOT0</text>
<text x="154.6" y="82.5">1</text>
<text x="160.4" y="83.6">VBAT</text>
<text x="161.3" y="80.4" transform="rotate(-90 161.3 80.4)">THERMAL_PAD</text>
<text x="184.1" y="83.6">VDD_2</text>
<text x="195.5" y="82.5">36</text>
<text x="154.6" y="85">2</text>
<text x="154.6" y="87.5">3</text>
<text x="160.4" y="86.1">PC13</text>
<text x="160.4" y="88.6">PC14-OSC32_IN</text>
<text x="184.4" y="86.1">VSS_2</text>
<text x="185.9" y="88.6">PA13</text>
<text x="195.5" y="85">35</text>
<text x="195.5" y="87.5">34</text>
<text x="154.6" y="90">4</text>
<text x="154.6" y="92.5">5</text>
<text x="154.6" y="95">6</text>
<text x="160.4" y="91.1">PC15-OSC32_OUT</text>
<text x="160.4" y="93.6">PH0-OSC_IN</text>
<text x="185.9" y="91.1">PA12</text>
<text x="186.1" y="93.6">PA11</text>
<text x="195.5" y="90">33</text>
<text x="195.5" y="92.5">32</text>
<text x="195.5" y="95">31</text>
<text x="154.6" y="97.5">7</text>
<text x="154.6" y="100.1">8</text>
<text x="160.4" y="96.1">PH0-OSC_OUT</text>
<text x="160.4" y="98.7">NRST</text>
<text x="160.4" y="101.2">VSSA/VREF-</text>
<text x="185.9" y="96.2">PA10</text>
<text x="187.1" y="98.7">PA9</text>
<text x="187.1" y="101.2">PA8</text>
<text x="195.5" y="97.5">30</text>
<text x="195.5" y="100.1">29</text>
<text x="153.4" y="105.1">10</text>
<text x="153.5" y="107.6">11</text>
<text x="154.6" y="102.6">9</text>
<text x="160.4" y="103.7">VDDA/VREF+</text>
<text x="160.4" y="106.2">PA0</text>
<text x="185.8" y="103.7">PB15</text>
<text x="185.8" y="106.2">PB14</text>
<text x="195.5" y="102.6">28</text>
<text x="195.5" y="105.1">27</text>
<text x="195.5" y="107.6">26</text>
<text x="153.4" y="110.1">12</text>
<text x="160.4" y="108.7">PA1</text>
<text x="160.4" y="111.2">PA2</text>
<text x="185.8" y="108.7">PB13</text>
<text x="185.8" y="111.3">PB12</text>
<text x="195.5" y="110.1">25</text>
<text x="161.3" y="120.7" transform="rotate(-90 161.3 120.7)">PA3</text>
<text x="163.8" y="120.7" transform="rotate(-90 163.8 120.7)">PA4</text>
<text x="166.3" y="120.7" transform="rotate(-90 166.3 120.7)">PA5</text>
<text x="168.9" y="120.7" transform="rotate(-90 168.9 120.7)">PA6</text>
<text x="171.4" y="120.7" transform="rotate(-90 171.4 120.7)">PA7</text>
<text x="173.9" y="120.7" transform="rotate(-90 173.9 120.7)">PB0</text>
<text x="176.4" y="120.7" transform="rotate(-90 176.4 120.7)">PB1</text>
<text x="178.9" y="120.7" transform="rotate(-90 178.9 120.7)">PB2</text>
<text x="181.4" y="120.7" transform="rotate(-90 181.4 120.7)">PB10</text>
<text x="183.9" y="120.7" transform="rotate(-90 183.9 120.7)">VCAP_1</text>
<text x="186.4" y="120.7" transform="rotate(-90 186.4 120.7)">VSS_1</text>
<text x="189" y="120.7" transform="rotate(-90 189 120.7)">VDD_1</text>
<text x="160.2" y="127.7" transform="rotate(-90 160.2 127.7)">13</text>
<text x="162.7" y="127.7" transform="rotate(-90 162.7 127.7)">14</text>
<text x="165.2" y="127.7" transform="rotate(-90 165.2 127.7)">15</text>
<text x="167.8" y="127.7" transform="rotate(-90 167.8 127.7)">16</text>
<text x="170.3" y="127.7" transform="rotate(-90 170.3 127.7)">17</text>
<text x="172.8" y="127.7" transform="rotate(-90 172.8 127.7)">18</text>
<text x="175.3" y="127.7" transform="rotate(-90 175.3 127.7)">19</text>
<text x="177.8" y="127.7" transform="rotate(-90 177.8 127.7)">20</text>
<text x="180.3" y="127.7" transform="rotate(-90 180.3 127.7)">21</text>
<text x="182.8" y="127.7" transform="rotate(-90 182.8 127.7)">22</text>
<text x="185.3" y="127.7" transform="rotate(-90 185.3 127.7)">23</text>
<text x="187.9" y="127.7" transform="rotate(-90 187.9 127.7)">24</text>
<text x="37.2" y="140.3">1</text>
<text x="37.2" y="142.8">2</text>
<text x="37.2" y="145.3">3</text>
<text x="37.2" y="147.8">4</text>
<text x="85.5" y="145.3">12</text>
<text x="85.7" y="147.8">11</text>
<text x="37.2" y="150.3">5</text>
<text x="37.2" y="152.9">6</text>
<text x="37.2" y="155.4">7</text>
<text x="85.5" y="150.3">10</text>
<text x="86.7" y="155.4">8</text>
<text x="86.7" y="152.9">9</text>
<text x="37.2" y="157.9">8</text>
<text x="37.2" y="160.4">9</text>
<text x="86.7" y="160.4">6</text>
<text x="86.7" y="157.9">7</text>
<text x="37.2" y="162.9">10</text>
<text x="37.2" y="165.4">11</text>
<text x="37.2" y="167.9">12</text>
<text x="86.7" y="167.9">3</text>
<text x="86.7" y="165.4">4</text>
<text x="86.7" y="162.9">5</text>
<text x="37.2" y="170.4">13</text>
<text x="37.2" y="173">14</text>
<text x="86.7" y="173">1</text>
<text x="86.7" y="170.4">2</text>
<text x="37.2" y="175.5">15</text>
<text x="37.2" y="178">16</text>
</g>
</svg>
